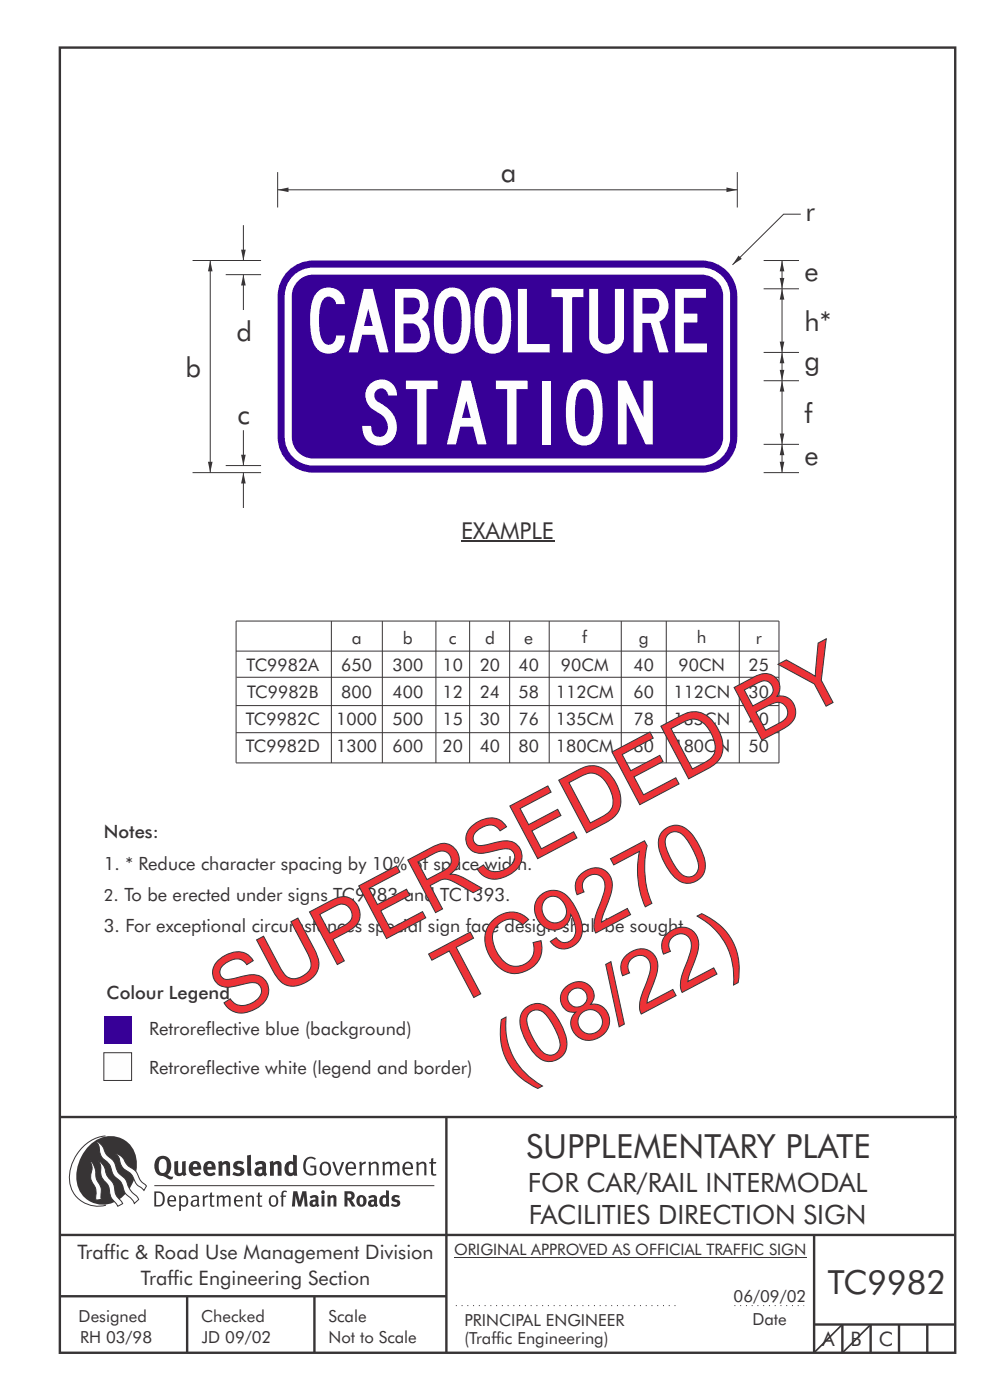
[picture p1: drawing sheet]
<svg xmlns="http://www.w3.org/2000/svg" width="210mm" height="297mm" viewBox="0 0 210 297" stroke-linecap="round" stroke-linejoin="round" font-family="sans-serif">
<path d="M22 215.6h5.9v5.9h-5.9z" fill-rule="evenodd" fill="#370097"/>
<path d="M22 223.3h5.9v5.9h-5.9z" fill-rule="evenodd" fill="#fefefe" stroke="#373435" stroke-width=".21"/>
<g fill="none" stroke="#373435" stroke-width=".51">
<path d="M12.7 10.1h189.9v276.9h-189.9zM12.7 237h190.3M94.7 236.9v50.1M12.7 262h190M12.7 275h82M39.7 275v12M66.7 275v12M172.7 262v25M172.7 281h30M178.7 281v6M184.7 281v6M190.7 281v6"/>
<path d="M196.7 281v6"/>
</g>
<path d="M96.3 266.7h74.7" fill="none" stroke="#373435" stroke-width=".21"/>
<path d="M96.7 277h47.4" fill="none" stroke="#373435" stroke-width=".21" stroke-dasharray=".2 1" stroke-linecap="butt"/>
<path d="M97.8 114.8h19.7" fill="none" stroke="#373435" stroke-width=".22"/>
<path d="M178.7 281l-6 6" fill="none" stroke="#373435" stroke-width=".35"/>
<g fill="#373435">
<path d="M64.9 245.8a1.61 1.61 0 0 1 2.1 0l-.2 .3a1.17 1.17 0 0 0-1.4-.2 1.17 1.17 0 0 0-.6 1.2 1.42 1.42 0 0 0 1.2 1.9l.7-.1v-1.2h-.8l-.1-.4h1.3v1.8a1.82 1.82 0 0 1-2.2-.1 1.82 1.82 0 0 1-.6-2l.2-.7z" fill-rule="evenodd"/>
<path d="M68.2 246.7a1.77 1.77 0 0 0 .4 2.6 1.39 1.39 0 0 0 1.4-.4 1.39 1.39 0 0 0 .2-1.5 1.19 1.19 0 0 0-2-.7zM68.5 246.9a.83 .83 0 0 1 1 .1 .83 .83 0 0 1 .2 1 .75 .75 0 0 1-.6 1 .75 .75 0 0 1-.8-.8v-.9z" fill-rule="evenodd"/>
<path d="M70.5 246.5l.4-.1 .8 2.5 .8-2.4h.5l-1.1 2.9h-.4z" fill-rule="evenodd"/>
<path d="M73.6 246.8a1.74 1.74 0 0 0 .5 2.5h.9l.5-.3-.2-.2a.89 .89 0 0 1-1.1 .2 .89 .89 0 0 1-.4-1h1.7a1.15 1.15 0 0 0-.4-1.4 1.15 1.15 0 0 0-1.5 .2zM74 247a.67 .67 0 0 1 .8-.1 .67 .67 0 0 1 .3 .8h-1.3z" fill-rule="evenodd"/>
<path d="M76.2 246.5l.4-.1 .1 .5 .5-.4h.5l-.2 .4a.61 .61 0 0 0-.8 .6v1.8h-.4z" fill-rule="evenodd"/>
<path d="M78.1 246.5l.5-.1 .1 .5a.89 .89 0 0 1 .9-.5 .89 .89 0 0 1 .7 .8v2.1h-.4v-2.1l-.1-.3-.3-.1-.8 .4v2.1h-.4z" fill-rule="evenodd"/>
<path d="M81.1 246.5l.4-.1 .1 .4a.83 .83 0 0 1 .8-.4 .83 .83 0 0 1 .7 .5 .86 .86 0 0 1 .9-.5 .86 .86 0 0 1 .7 .8v2.1h-.4l-.1-2.3a.5 .5 0 0 0-.8 0l-.2 .3v2h-.5v-2.2l-.4-.3-.7 .4v2.1h-.4z" fill-rule="evenodd"/>
<path d="M85.7 246.8a1.74 1.74 0 0 0 .5 2.5h.9l.5-.3-.2-.2a.89 .89 0 0 1-1.1 .2 .89 .89 0 0 1-.4-1h1.7a1.15 1.15 0 0 0-.5-1.4 1.15 1.15 0 0 0-1.4 .2zM86 247a.67 .67 0 0 1 .9-.1 .67 .67 0 0 1 .3 .8h-1.3z" fill-rule="evenodd"/>
<path d="M88.3 246.5l.4-.1 .1 .5a.89 .89 0 0 1 .9-.5 .89 .89 0 0 1 .7 .8v2.1h-.4v-2.1l-.1-.3-.3-.1-.8 .4v2.1h-.4z" fill-rule="evenodd"/>
<path d="M91.5 245.8l.4-.1v.8h.7l-.2 .3h-.5v2.1l.1 .2 .5-.1 .1 .3a.71 .71 0 0 1-1.2-.5v-2h-.3v-.3h.3z" fill-rule="evenodd"/>
<path d="M37 246.4l.8-.1v2a.46 .46 0 0 0 .2 .6 .46 .46 0 0 0 .6-.3v-2.2l.8-.1v2.3l.2 .6-.6 .3-.2-.3a1.03 1.03 0 0 1-1.2 .3 1.03 1.03 0 0 1-.6-1.1z" fill-rule="evenodd"/>
<path d="M40.4 246.7a1.64 1.64 0 0 0 0 2.3 1.64 1.64 0 0 0 2.3 .1l-.4-.5a.78 .78 0 0 1-.9 .3 .78 .78 0 0 1-.5-.8h1.8a1.37 1.37 0 0 0-.6-1.6 1.37 1.37 0 0 0-1.7 .2zM41 247a.48 .48 0 0 1 .7 0 .48 .48 0 0 1 .2 .5h-1z" fill-rule="evenodd"/>
<path d="M43.5 246.7a1.65 1.65 0 0 0-.2 2 1.65 1.65 0 0 0 1.9 .7l.5-.3-.3-.5a.78 .78 0 0 1-.9 .3 .78 .78 0 0 1-.5-.8h1.8a1.37 1.37 0 0 0-.6-1.6 1.37 1.37 0 0 0-1.7 .2zM44.1 247a.48 .48 0 0 1 .6 0 .48 .48 0 0 1 .2 .5h-.9z" fill-rule="evenodd"/>
<path d="M46.3 246.5l.7-.2 .1 .4a.95 .95 0 0 1 1-.4 .95 .95 0 0 1 .7 .9v2.2h-.8v-2.2l-.3-.2-.5 .2v2.2h-.8z" fill-rule="evenodd"/>
<path d="M49.7 246.7a1.73 1.73 0 0 1 2-.2l-.2 .6-.6-.2a.42 .42 0 0 0-.6 .3l.2 .2a1.23 1.23 0 0 1 1.4 1 1.47 1.47 0 0 1-2.3 .9l-.3-.1 .3-.6 .7 .3a.47 .47 0 0 0 .7-.3 .87 .87 0 0 0-1-.5l-.4-.3-.1-.3z" fill-rule="evenodd"/>
<path d="M54.1 246.7l.3 .6 .3-.2a.62 .62 0 0 1 .9 0v.4a1.21 1.21 0 0 0-1.3 .3 1.21 1.21 0 0 0-.2 1.4 1.19 1.19 0 0 0 1.7 0l.5 .4 .4-.5-.3-.4v-1.3a.96 .96 0 0 0-1.3-1.1zM55 248.2l.6-.1v.6a.43 .43 0 0 1-.6 .2 .43 .43 0 0 1 0-.7z" fill-rule="evenodd"/>
<path d="M57.2 246.5l.7-.2 .1 .4a.95 .95 0 0 1 1-.4 .95 .95 0 0 1 .7 .9v2.2h-.8v-2.2l-.3-.2-.5 .2v2.2h-.8z" fill-rule="evenodd"/>
<path d="M62.2 245v1.5a1.29 1.29 0 0 0-1.4 .1 1.29 1.29 0 0 0-.5 1.3 1.24 1.24 0 0 0 .5 1.4 1.24 1.24 0 0 0 1.5-.1l.1 .2h.7l-.1-4.3zM61.5 247h.4l.3 .2v1.4l-.3 .2a.48 .48 0 0 1-.6-.4 1.52 1.52 0 0 1 .2-1.4z" fill-rule="evenodd"/>
<path d="M52.4 245.1l.8-.1 .2 4.4h-.8l-.1-.1z" fill-rule="evenodd"/>
</g>
<path d="M22.4 241a9 9 0 0 0-7.4 10.9 6.2 6.2 0 0 0 7.5 3.8M32.7 251.5h59.4" fill="none" stroke="#373435" stroke-width=".21"/>
<path d="M19.1 242.8a5.7 5.7 0 0 1 6.5-1.3 5.7 5.7 0 0 1 3.4 5.7 8.6 8.6 0 0 1-6.2 8.3 5.7 5.7 0 0 1-6.5-7 9.9 9.9 0 0 1 2.8-5.7z" fill-rule="evenodd" fill="#373435"/>
<path d="M24.4 244.7a3.1 3.1 0 0 1 2.3 2.1l.8 .8a3.2 3.2 0 0 1 2 2.3l.4 .7 1.2 1-.6 .9-.2-.3a3.5 3.5 0 0 1-1.9-2 3.8 3.8 0 0 0-2.1-2.2 3.5 3.5 0 0 1-1-2.2zM20.4 242.1a3.4 3.4 0 0 1 1.9 2.4l.7 .9a3.3 3.3 0 0 1 1.7 2.5 4.4 4.4 0 0 0 1.7 2l.3 .3a6.1 6.1 0 0 0 2.5 3.8l.2 .5-.9 .8a6.1 6.1 0 0 0-1.9-2.2l-.4-.7a3.6 3.6 0 0 0-1.9-2.8l-.6-1a3.6 3.6 0 0 0-1.9-2.9 3.7 3.7 0 0 1-.8-2.4zM21 246.3a3.4 3.4 0 0 1 1.5 2.7l.6 .9a3.8 3.8 0 0 1 1.4 3.2l.3 .7 1.2 1.5-1 .6-.5-.8a3.2 3.2 0 0 1-1.3-2.7 4.3 4.3 0 0 0-1.4-2.3 4.7 4.7 0 0 1-.5-2.9zM19.2 246.3a5.1 5.1 0 0 1 1.2 3.6l.3 .7a3.1 3.1 0 0 1 .7 3l.1 .8-1.1 .2-.1-.8a3.5 3.5 0 0 0-.9-3.2 3.6 3.6 0 0 1 .1-2.6z" fill-rule="evenodd" fill="#fefefe" stroke="#373435" stroke-width=".21"/>
<g fill="#373435">
<path d="M33.4 245.6a2.51 2.51 0 0 0 .4 3.7l.8 .2a2.78 2.78 0 0 0 2 .6l.2-.5h-.6l-.7-.4a2.56 2.56 0 0 0 0-3.7 1.83 1.83 0 0 0-2.1 .1zM34 246a.87 .87 0 0 1 1 0 .87 .87 0 0 1 .4 .9v.5a1.17 1.17 0 0 1-.9 1.4h-.3a2.38 2.38 0 0 1-.2-2.8z" fill-rule="evenodd"/>
<path d="M33.1 253.1v2.5a1.12 1.12 0 0 0 1.2-.2 1.12 1.12 0 0 0 .2-1.2l-.1-.6-.3-.4zM32.7 252.8h1.1a1.67 1.67 0 0 1 1.2 1.6 1.67 1.67 0 0 1-1.3 1.6h-1zM36.1 254l-.2 .6h1.1a.55 .55 0 0 0-.3-.7 .55 .55 0 0 0-.6 .1zM35.8 253.9a.95 .95 0 0 1 1.2-.2 .95 .95 0 0 1 .4 1.2h-1.5a.72 .72 0 0 0 .4 .8 .72 .72 0 0 0 .9-.2l.1 .2a1.15 1.15 0 0 1-1.5 .1 1.15 1.15 0 0 1-.2-1.5zM38.4 254.2v1.2a.7 .7 0 0 0 .9 .2 .7 .7 0 0 0 .2-1 .61 .61 0 0 0-.4-.7 .61 .61 0 0 0-.7 .3zM38 253.6h.3l.1 .3a.95 .95 0 0 1 1.2-.1 .95 .95 0 0 1 .3 1.2 .92 .92 0 0 1-.5 .9 .92 .92 0 0 1-1-.2v1.2h-.4zM40.9 255a.5 .5 0 0 0 .2 .8 .5 .5 0 0 0 .7-.4v-.6zM40.5 253.9a1 1 0 0 1 1.7 .3v1.3l.2 .3-.2 .2-.3-.3a.78 .78 0 0 1-1.4-.1 .78 .78 0 0 1 .8-1.1h.5a.58 .58 0 0 0-.3-.7 .58 .58 0 0 0-.7 .3zM43 253.7l.3-.1 .1 .3 .3-.2 .5-.1-.2 .4a.52 .52 0 0 0-.6 .5v1.5h-.4zM44.6 253h.4l-.1 .6h.6l-.1 .3h-.5v1.5a.35 .35 0 0 0 .6 .3v.2a.57 .57 0 0 1-.6 .1 .57 .57 0 0 1-.3-.5v-1.6h-.3v-.3h.3zM45.9 253.7l.4-.1 .1 .3 .2-.2a.64 .64 0 0 1 1 .3 .7 .7 0 0 1 .8-.4 .7 .7 0 0 1 .5 .6v1.8h-.4v-1.8l-.2-.3-.7 .4v1.7h-.3v-1.7a.38 .38 0 0 0-.3-.4 .38 .38 0 0 0-.5 .2l-.1 .1v1.8h-.4zM50.2 254l-.2 .6h1.1a.55 .55 0 0 0-.2-.7 .55 .55 0 0 0-.7 .1zM49.9 253.9a.95 .95 0 0 1 1.2-.2 .95 .95 0 0 1 .4 1.2h-1.5a.72 .72 0 0 0 .4 .8 .72 .72 0 0 0 .9-.2l.1 .2a1.15 1.15 0 0 1-1.5 .1 1.15 1.15 0 0 1-.2-1.5zM52.1 253.7l.3-.1 .1 .3a.72 .72 0 0 1 .8-.3 .72 .72 0 0 1 .6 .6v1.8h-.4v-1.6a.45 .45 0 0 0-.3-.5 .45 .45 0 0 0-.5 .2l-.2 .1v1.8h-.3zM54.7 253h.4v.6h.6l-.1 .3h-.5v1.5a.35 .35 0 0 0 .5 .3v.2a.57 .57 0 0 1-.6 .1 .57 .57 0 0 1-.3-.5v-1.6h-.3v-.3h.3zM57.6 254l-.2 .7a.65 .65 0 0 0 .3 .9 .65 .65 0 0 0 .8-.2l.1-.1a.93 .93 0 0 0-.7-1.4zM57.3 253.9a1.12 1.12 0 0 1 1.4 0 1.12 1.12 0 0 1 .2 1.4 1.01 1.01 0 0 1-1.2 .7 1.01 1.01 0 0 1-.7-1.2zM59.9 252.8l.5-.2 .5 .1-.2 .3-.3-.1-.3 .1v.6h.6l-.1 .3h-.5v2.1h-.4v-2.1h-.2v-.3h.2zM62.2 252.7l-.3 3.3h.7l.1-2.3 .6 2.3h.5l.7-2.3 .1 2.3h.7l-.3-3.3h-.9l-.5 2.1-.5-2.1zM65.7 253.8l.3 .5a.51 .51 0 0 1 .5-.3 .51 .51 0 0 1 .4 .4v.1a.88 .88 0 0 0-1.1 .3 .88 .88 0 0 0 .2 1.2 .9 .9 0 0 0 1.1-.2l.3 .3 .4-.4-.3-.3v-1a.87 .87 0 0 0-.4-.9 .87 .87 0 0 0-1 .2zM66.4 255l.5-.1v.5l-.1 .1-.3 .1-.2-.2zM68.2 253.6v2.4h.6v-2.5zM68.1 252.9a.4 .4 0 0 0 .8 0 .4 .4 0 0 0-.8 0zM69.4 253.7l.1 2.3h.6v-1.7a.33 .33 0 0 1 .4-.3 .33 .33 0 0 1 .2 .4v1.6h.7v-1.8a.75 .75 0 0 0-.6-.6 .75 .75 0 0 0-.8 .2v-.3zM73.1 252.7v3.3h.6v-1.4l.3 .2 .7 1.2h.7l-.9-1.4a.94 .94 0 0 0 .7-1.1 .94 .94 0 0 0-.9-.8zM73.7 253.2a.51 .51 0 0 1 .7 .2 .51 .51 0 0 1-.1 .7h-.6zM75.9 253.9a1.19 1.19 0 0 0-.1 1.7 1.19 1.19 0 0 0 1.7 0 1.19 1.19 0 0 0 0-1.7 1.19 1.19 0 0 0-1.6 0zM76.5 254h.2a.99 .99 0 0 1 0 1.6 1.06 1.06 0 0 1-.2-1.6zM78.1 253.8l.3 .5a.51 .51 0 0 1 .5-.3 .51 .51 0 0 1 .4 .4v.1a.88 .88 0 0 0-1.1 .3 .88 .88 0 0 0 .2 1.2 .9 .9 0 0 0 1.1-.2l.3 .3 .4-.4-.2-.3v-1a.87 .87 0 0 0-.5-.9 .87 .87 0 0 0-1 .2zM78.9 255l.4-.1v.5l-.1 .1-.3 .1-.2-.2zM81.9 252.5v1.2a1.2 1.2 0 0 0-1.4 .5 1.2 1.2 0 0 0 .2 1.5l.5 .3 .8-.2v.2h.6l-.1-3.4zM81.4 254.1l.5 .1-.1 1.2a.46 .46 0 0 1-.5 0 .46 .46 0 0 1-.2-.6zM83.3 253.7a.79 .79 0 0 0-.2 1 .79 .79 0 0 0 1 .3 .33 .33 0 0 1 0 .6 .33 .33 0 0 1-.5-.1l-.5-.2-.2 .5a1.15 1.15 0 0 0 1.2 .2 1.15 1.15 0 0 0 .8-1 1.49 1.49 0 0 0-1.2-.7 .4 .4 0 0 1 .3-.4 .4 .4 0 0 1 .4 .2h.2l.2-.4a1.47 1.47 0 0 0-1.5 0z" fill-rule="evenodd"/>
</g>
<path d="M184.7 281l-6 6" fill="none" stroke="#373435" stroke-width=".35"/>
<path d="M155.8 277h14.8" fill="none" stroke="#373435" stroke-width=".21" stroke-dasharray=".2 1" stroke-linecap="butt"/>
<path d="M58.9 40.3h97.5" fill="none" stroke="#373435" stroke-width=".21"/>
<g fill="#373435">
<path d="M58.9 40.3l2.3-.5v1z"/>
<path d="M154.1 39.8l2.3 .5-2.3 .5z"/>
</g>
<path d="M58.9 36.5v7.5M156.4 36.5v7.5M169.9 45.4h-3.7l-10.8 10.8" fill="none" stroke="#373435" stroke-width=".21"/>
<path d="M156.7 54.2l.7 .7-2 1.3z" fill="#373435"/>
<path d="M62.2 58.5a6 6 0 0 1 4.2-1.7h82.5a6 6 0 0 1 6 6v29.9a6 6 0 0 1-6 6.1h-82.5a6 6 0 0 1-6-6.1v-29.9a6 6 0 0 1 1.8-4.3zM63 59.9a4.5 4.5 0 0 1 3.4-1.6h82.5a4.5 4.5 0 0 1 4.5 4.5v29.9a4.5 4.5 0 0 1-4.5 4.6h-82.5a4.5 4.5 0 0 1-4.5-4.6v-29.9a4.5 4.5 0 0 1 1.1-2.9zM61.5 57.1a7.5 7.5 0 0 1 4.9-1.8h82.5a7.6 7.6 0 0 1 7.5 7.5v29.9a7.6 7.6 0 0 1-7.5 7.6h-82.5a7.6 7.6 0 0 1-7.5-7.6v-29.9a7.5 7.5 0 0 1 2.6-5.7z" fill-rule="evenodd" fill="#370097"/>
<path d="M165.9 74.8v6" fill="none" stroke="#373435" stroke-width=".21"/>
<g fill="#373435">
<path d="M165.9 74.8l.5 2.3h-1z"/>
<path d="M165.4 78.5h1l-.5 2.3z"/>
</g>
<path d="M165.9 80.8v13.5" fill="none" stroke="#373435" stroke-width=".21"/>
<g fill="#373435">
<path d="M165.9 80.8l.5 2.3h-1z"/>
<path d="M165.4 92h1l-.5 2.3z"/>
</g>
<path d="M165.9 61.3v13.5" fill="none" stroke="#373435" stroke-width=".21"/>
<g fill="#373435">
<path d="M165.9 61.3l.5 2.3h-1z"/>
<path d="M165.4 72.5h1l-.5 2.3z"/>
</g>
<path d="M162 61.3h7.5M162 74.8h7.5M162 80.8h7.5M162 94.3h7.5M165.9 94.3v6" fill="none" stroke="#373435" stroke-width=".21"/>
<g fill="#373435">
<path d="M165.9 94.3l.5 2.3h-1z"/>
<path d="M165.4 98h1l-.5 2.3z"/>
</g>
<path d="M165.9 55.3v6M162 100.3h7.5" fill="none" stroke="#373435" stroke-width=".21"/>
<g fill="#373435">
<path d="M165.9 55.3l.5 2.3h-1z"/>
<path d="M165.4 59h1l-.5 2.3z"/>
</g>
<path d="M51.6 47.8v7.5M162 55.3h7.5" fill="none" stroke="#373435" stroke-width=".21"/>
<path d="M51.1 53h1l-.5 2.3z" fill="#373435"/>
<path d="M51.6 100.3v7.5" fill="none" stroke="#373435" stroke-width=".21"/>
<path d="M51.6 100.3l.5 2.3h-1z" fill="#373435"/>
<path d="M40.8 55.3h14.6M47.9 58.3h7.5M47.9 98.8h7.5M51.6 91.3v7.5M40.8 100.3h14.6" fill="none" stroke="#373435" stroke-width=".21"/>
<path d="M51.1 96.5h1l-.5 2.3z" fill="#373435"/>
<path d="M51.6 58.3v7.5" fill="none" stroke="#373435" stroke-width=".21"/>
<path d="M51.6 58.3l.5 2.3h-1z" fill="#373435"/>
<path d="M44.6 55.3v45" fill="none" stroke="#373435" stroke-width=".21"/>
<g fill="#373435">
<path d="M44.6 55.3l.5 2.3h-1z"/>
<path d="M44.1 98h1l-.5 2.3z"/>
</g>
<g fill="none" stroke="#373435" stroke-width=".21">
<path d="M50.1 138.1h115.1M70.3 131.8v30M81.1 131.8v30M92.5 131.8v30M99.6 131.8v30M108.1 131.8v30M116.5 131.8v30M131.8 131.8v30M141.3 131.8v30M156.8 131.8v30M50.1 155.4h115.1M50.1 149.7h115.1"/>
<path d="M50.2 143.7h115M50.1 161.8v-30h115.1v30h-115.1"/>
</g>
<g font-size="17.6" fill="#ed3237">
<text x="96.5" y="213.7" transform="rotate(-28 96.5 213.7)">TC9270</text>
<text x="48.7" y="216.7" transform="rotate(-28 48.7 216.7)">SUPERSEDED BY</text>
<text x="108.7" y="229.6" transform="rotate(-28 108.7 229.6)">(08/22)</text>
</g>
<g font-size="13.5" fill="#fefefe">
<text x="65.8" y="74.8">CABOOLTURE</text>
<text x="76.8" y="94.3">STATION</text>
</g>
<g font-size="7.1" fill="#373435">
<text x="111.6" y="245.7">SUPPLEMENTARY PLATE</text>
<text x="175.6" y="274.5">TC9982</text>
</g>
<g font-size="5.8" fill="#373435">
<text x="106.2" y="38.6">a</text>
<text x="170.9" y="46.9">r</text>
<text x="170.6" y="59.6">e</text>
<text x="170.6" y="70.2">h*</text>
<text x="50.2" y="72.4">d</text>
<text x="39.3" y="79.9">b</text>
<text x="170.6" y="78.5">g</text>
<text x="170.6" y="89.7">f</text>
<text x="50.4" y="90">c</text>
<text x="170.6" y="98.6">e</text>
</g>
<g font-size="5.6" fill="#373435">
<text x="111.9" y="252.8">FOR CAR/RAIL INTERMODAL</text>
<text x="112.2" y="259.6">FACILITIES DIRECTION SIGN</text>
</g>
<text font-size="4.9" fill="#373435" x="97.8" y="114.3">EXAMPLE</text>
<g font-size="4.2" fill="#373435">
<text x="16.4" y="267">Traffic &amp; Road Use Management Division</text>
<text x="29.9" y="272.6">Traffic Engineering Section</text>
<text x="174.4" y="285.6">A</text>
<text x="180.4" y="285.6">B</text>
<text x="186.4" y="285.6">C</text>
</g>
<g font-size="3.9" fill="#373435">
<text x="22" y="177.8">Notes:</text>
<text x="22" y="184.7">1. * Reduce character spacing by 10% of space width.</text>
<text x="22" y="197.7">3. For exceptional circumstances special sign face design shall be sought.</text>
<text x="22.6" y="212">Colour Legend</text>
<text x="31.7" y="219.6">Retroreflective blue (background)</text>
<text x="31.7" y="227.8">Retroreflective white (legend and border)</text>
</g>
<g font-size="3.7" fill="#373435">
<text x="74.6" y="136.5">a</text>
<text x="85.5" y="136.5">b</text>
<text x="95.2" y="136.5">c</text>
<text x="102.9" y="136.5">d</text>
<text x="111.2" y="136.5">e</text>
<text x="123.5" y="136.5">f</text>
<text x="135.5" y="136.5">g</text>
<text x="147.8" y="136.5">h</text>
<text x="160.3" y="136.5">r</text>
<text x="52.3" y="142.3">TC9982A</text>
<text x="72.4" y="142.3">650</text>
<text x="83.3" y="142.3">300</text>
<text x="93.9" y="142.3">10</text>
<text x="101.8" y="142.3">20</text>
<text x="110" y="142.3">40</text>
<text x="119" y="142.2">90CM</text>
<text x="134.4" y="142.3">40</text>
<text x="143.9" y="142.2">90CN</text>
<text x="158.8" y="142.3">25</text>
<text x="52.4" y="148">TC9982B</text>
<text x="72.4" y="148">800</text>
<text x="83.3" y="148">400</text>
<text x="93.9" y="148">12</text>
<text x="101.8" y="148">24</text>
<text x="110" y="148">58</text>
<text x="117.9" y="148">112CM</text>
<text x="134.4" y="148">60</text>
<text x="142.8" y="148">112CN</text>
<text x="158.8" y="148">30</text>
<text x="52.1" y="153.8">TC9982C</text>
<text x="71.3" y="153.8">1000</text>
<text x="83.3" y="153.8">500</text>
<text x="93.9" y="153.8">15</text>
<text x="101.8" y="153.8">30</text>
<text x="110" y="153.8">76</text>
<text x="117.9" y="153.7">135CM</text>
<text x="134.4" y="153.8">78</text>
<text x="142.8" y="153.7">135CN</text>
<text x="158.8" y="153.8">40</text>
<text x="52.1" y="159.5">TC9982D</text>
<text x="71.3" y="159.5">1300</text>
<text x="83.3" y="159.5">600</text>
<text x="93.9" y="159.5">20</text>
<text x="101.8" y="159.5">40</text>
<text x="110" y="159.5">80</text>
<text x="117.9" y="159.5">180CM</text>
<text x="134.4" y="159.5">80</text>
<text x="142.8" y="159.5">180CN</text>
<text x="158.8" y="159.5">50</text>
</g>
<g font-size="3.5" fill="#373435">
<text x="22" y="191.2">2. To be erected under signs TC9983 and TC1393.</text>
<text x="16.7" y="280.4">Designed</text>
<text x="42.7" y="280.4">Checked</text>
<text x="69.7" y="280.4">Scale</text>
<text x="98.5" y="281.3">PRINCIPAL ENGINEER</text>
<text x="155.6" y="276.2">06/09/02</text>
<text x="159.6" y="281">Date</text>
<text x="17" y="284.8">RH 03/98</text>
<text x="42.8" y="284.8">JD 09/02</text>
<text x="69.7" y="285">Not to Scale</text>
<text x="98.5" y="285.1">(Traffic Engineering)</text>
</g>
<text font-size="3.4" fill="#373435" x="96.3" y="266.3">ORIGINAL APPROVED AS OFFICIAL TRAFFIC SIGN</text>
</svg>
